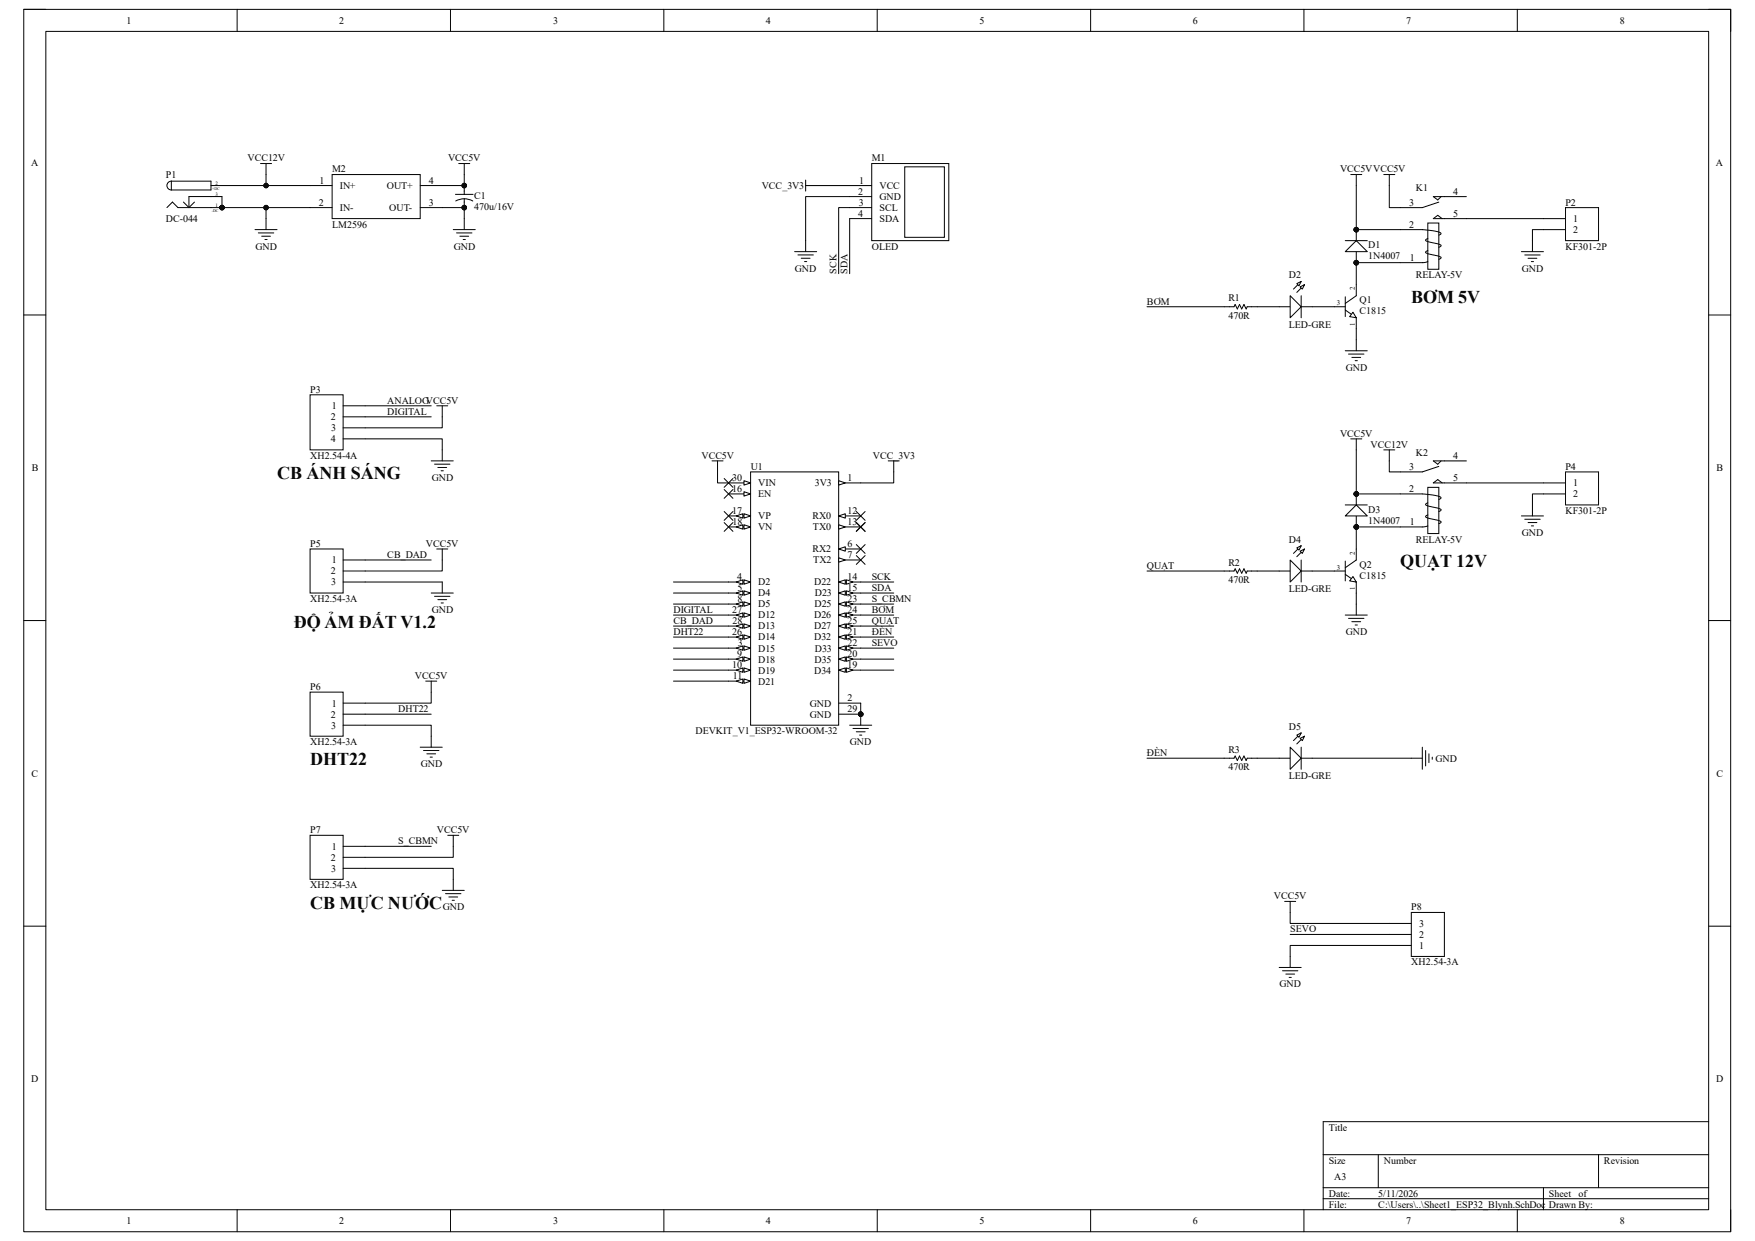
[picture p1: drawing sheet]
<svg xmlns="http://www.w3.org/2000/svg" width="297mm" height="210mm" viewBox="0 0 297 210" stroke-linecap="round" stroke-linejoin="round" font-family="sans-serif">
<path d="M4 1.6h288.9v206.8h-288.9z" fill="none" stroke="#000" stroke-width=".17"/>
<path d="M7.8 5.3h281.4v199.4h-281.4z" fill-rule="evenodd" fill="#fff"/>
<g fill="none" stroke="#000" stroke-width=".17">
<path d="M4 1.6h3.7M7.8 5.3h281.4v199.4h-281.4zM40.1 1.6v3.7M76.2 1.6v3.7M112.3 1.6v3.7M148.5 1.6v3.7M184.6 1.6v3.7M220.7 1.6v3.7M256.8 1.6v3.7M289.2 1.6h3.7v3.7M4 53.3h3.7M289.2 53.3h3.7"/>
<path d="M122.6 82.8l1.4 1.5M122.6 81l1.4 1.5M122.6 88.4l1.4 1.5M122.6 86.6l1.4 1.5M124 82.8l-1.4 1.5M124 81l-1.4 1.5M124 88.4l-1.4 1.5M124 86.6l-1.4 1.5M144.9 92.2l1.5 1.5M144.9 86.6l1.5 1.5M144.9 94l1.5 1.5M144.9 88.4l1.5 1.5"/>
<path d="M146.4 92.2l-1.5 1.5M146.4 86.6l-1.5 1.5M146.4 94l-1.5 1.5M146.4 88.4l-1.5 1.5M4 105h3.8M289.2 105h3.7M143.8 122.7h3.7M144.4 123.3h2.6M144.9 123.8h1.5M145.5 124.4h.3M145.7 120.9v1.8M4 156.7h3.8"/>
<path d="M289.2 156.7h3.7M223.9 195.4h65.3M233.3 195.4v5.6M270.5 195.4v5.6M289.2 189.8h-65.3v14.9M40.1 204.7v3.7M76.2 204.7v3.7M112.4 204.7v3.7M148.5 204.7v3.7M184.6 204.7v3.7M220.7 204.7v3.7M223.9 201h65.3"/>
<path d="M223.9 202.9h65.3M256.8 204.7v3.7M261.2 201v3.7M292.9 204.7v3.7"/>
<circle cx="145.7" cy="120.9" r=".37"/>
</g>
<circle cx="145.7" cy="120.9" r=".37" fill="#000"/>
<path d="M127 79.9h14.9v42.8h-14.9z" fill-rule="evenodd" fill="#fff"/>
<path d="M127 79.9h14.9v42.8h-14.9zM123.3 81.7h3.7" fill="none" stroke="#000" stroke-width=".17"/>
<path d="M125.9 81.3l1.1 .4-1.1 .4z" fill="#fff"/>
<path d="M123.3 83.6h3.7M125.9 81.3l1.1 .4-1.1 .4z" fill="none" stroke="#000" stroke-width=".17"/>
<path d="M125.9 83.2l1.1 .4-1.1 .4z" fill="#fff"/>
<path d="M123.3 87.3h3.7M125.9 83.2l1.1 .4-1.1 .4z" fill="none" stroke="#000" stroke-width=".17"/>
<path d="M125.9 86.9l1.1 .4-1.1 .4z" fill="#fff"/>
<path d="M125.9 86.9l1.1 .4-1.1 .4z" fill="none" stroke="#000" stroke-width=".17"/>
<path d="M124.6 87.3l1.1-.4v.8z" fill="#fff"/>
<path d="M123.3 89.2h3.7M124.6 87.3l1.1-.4v.8z" fill="none" stroke="#000" stroke-width=".17"/>
<path d="M125.9 88.8l1.1 .4-1.1 .4z" fill="#fff"/>
<path d="M125.9 88.8l1.1 .4-1.1 .4z" fill="none" stroke="#000" stroke-width=".17"/>
<path d="M124.6 89.2l1.1-.4v.8z" fill="#fff"/>
<path d="M123.3 98.5h3.7M124.6 89.2l1.1-.4v.8z" fill="none" stroke="#000" stroke-width=".17"/>
<path d="M125.9 98.1l1.1 .4-1.1 .4z" fill="#fff"/>
<path d="M125.9 98.1l1.1 .4-1.1 .4z" fill="none" stroke="#000" stroke-width=".17"/>
<path d="M124.6 98.5l1.1-.4v.8z" fill="#fff"/>
<path d="M124.6 98.5l1.1-.4v.8zM123.3 100.4h3.7" fill="none" stroke="#000" stroke-width=".17"/>
<path d="M125.9 100l1.1 .4-1.1 .3z" fill="#fff"/>
<path d="M125.9 100l1.1 .4-1.1 .3z" fill="none" stroke="#000" stroke-width=".17"/>
<path d="M124.6 100.4l1.1-.4v.7z" fill="#fff"/>
<path d="M123.3 102.2h3.7M124.6 100.4l1.1-.4v.7z" fill="none" stroke="#000" stroke-width=".17"/>
<path d="M125.9 101.8l1.1 .4-1.1 .4z" fill="#fff"/>
<path d="M125.9 101.8l1.1 .4-1.1 .4z" fill="none" stroke="#000" stroke-width=".17"/>
<path d="M124.6 102.2l1.1-.4v.8z" fill="#fff"/>
<path d="M123.3 104.1h3.7M124.6 102.2l1.1-.4v.8z" fill="none" stroke="#000" stroke-width=".17"/>
<path d="M125.9 103.7l1.1 .4-1.1 .4z" fill="#fff"/>
<path d="M125.9 103.7l1.1 .4-1.1 .4z" fill="none" stroke="#000" stroke-width=".17"/>
<path d="M124.6 104.1l1.1-.4v.8z" fill="#fff"/>
<path d="M123.3 105.9h3.7M124.6 104.1l1.1-.4v.8z" fill="none" stroke="#000" stroke-width=".17"/>
<path d="M125.9 105.6l1.1 .3-1.1 .4z" fill="#fff"/>
<path d="M125.9 105.6l1.1 .3-1.1 .4z" fill="none" stroke="#000" stroke-width=".17"/>
<path d="M124.6 105.9l1.1-.3v.7z" fill="#fff"/>
<path d="M123.3 107.8h3.7M124.6 105.9l1.1-.3v.7z" fill="none" stroke="#000" stroke-width=".17"/>
<path d="M125.9 107.4l1.1 .4-1.1 .4z" fill="#fff"/>
<path d="M125.9 107.4l1.1 .4-1.1 .4z" fill="none" stroke="#000" stroke-width=".17"/>
<path d="M124.6 107.8l1.1-.4v.8z" fill="#fff"/>
<path d="M123.3 109.7h3.7M124.6 107.8l1.1-.4v.8z" fill="none" stroke="#000" stroke-width=".17"/>
<path d="M125.9 109.3l1.1 .4-1.1 .4z" fill="#fff"/>
<path d="M125.9 109.3l1.1 .4-1.1 .4z" fill="none" stroke="#000" stroke-width=".17"/>
<path d="M124.6 109.7l1.1-.4v.8z" fill="#fff"/>
<path d="M123.3 111.5h3.7M124.6 109.7l1.1-.4v.8z" fill="none" stroke="#000" stroke-width=".17"/>
<path d="M125.9 111.2l1.1 .3-1.1 .4z" fill="#fff"/>
<path d="M125.9 111.2l1.1 .3-1.1 .4z" fill="none" stroke="#000" stroke-width=".17"/>
<path d="M124.6 111.5l1.1-.3v.7z" fill="#fff"/>
<path d="M123.3 113.4h3.7M124.6 111.5l1.1-.3v.7z" fill="none" stroke="#000" stroke-width=".17"/>
<path d="M125.9 113l1.1 .4-1.1 .4z" fill="#fff"/>
<path d="M125.9 113l1.1 .4-1.1 .4z" fill="none" stroke="#000" stroke-width=".17"/>
<path d="M124.6 113.4l1.1-.4v.8z" fill="#fff"/>
<path d="M123.3 115.3h3.7M124.6 113.4l1.1-.4v.8z" fill="none" stroke="#000" stroke-width=".17"/>
<path d="M125.9 114.9l1.1 .4-1.1 .3z" fill="#fff"/>
<path d="M125.9 114.9l1.1 .4-1.1 .3z" fill="none" stroke="#000" stroke-width=".17"/>
<path d="M124.6 115.3l1.1-.4v.7z" fill="#fff"/>
<path d="M141.9 81.7h3.8M124.6 115.3l1.1-.4v.7z" fill="none" stroke="#000" stroke-width=".17"/>
<path d="M141.9 81.3l1.2 .4-1.2 .4z" fill="#fff"/>
<path d="M141.9 81.3l1.2 .4-1.2 .4zM141.9 87.3h3.8" fill="none" stroke="#000" stroke-width=".17"/>
<path d="M141.9 87.3l1.2-.4v.8z" fill="#fff"/>
<path d="M141.9 87.3l1.2-.4v.8zM141.9 89.2h3.8" fill="none" stroke="#000" stroke-width=".17"/>
<path d="M141.9 88.8l1.2 .4-1.2 .4z" fill="#fff"/>
<path d="M141.9 88.8l1.2 .4-1.2 .4zM141.9 92.9h3.8" fill="none" stroke="#000" stroke-width=".17"/>
<path d="M141.9 92.9l1.2-.4v.8z" fill="#fff"/>
<path d="M141.9 92.9l1.2-.4v.8zM141.9 94.8h3.8" fill="none" stroke="#000" stroke-width=".17"/>
<path d="M141.9 94.4l1.2 .4-1.2 .3z" fill="#fff"/>
<path d="M141.9 94.4l1.2 .4-1.2 .3zM141.9 98.5h3.8" fill="none" stroke="#000" stroke-width=".17"/>
<path d="M141.9 98.5l1.2-.4v.8z" fill="#fff"/>
<path d="M141.9 98.5l1.2-.4v.8z" fill="none" stroke="#000" stroke-width=".17"/>
<path d="M143.2 98.1l1.2 .4-1.2 .4z" fill="#fff"/>
<path d="M143.2 98.1l1.2 .4-1.2 .4zM141.9 100.4h3.8" fill="none" stroke="#000" stroke-width=".17"/>
<path d="M141.9 100.4l1.2-.4v.7z" fill="#fff"/>
<path d="M141.9 100.4l1.2-.4v.7z" fill="none" stroke="#000" stroke-width=".17"/>
<path d="M143.2 100l1.2 .4-1.2 .3z" fill="#fff"/>
<path d="M143.2 100l1.2 .4-1.2 .3zM141.9 102.2h3.8" fill="none" stroke="#000" stroke-width=".17"/>
<path d="M141.9 102.2l1.2-.4v.8z" fill="#fff"/>
<path d="M141.9 102.2l1.2-.4v.8z" fill="none" stroke="#000" stroke-width=".17"/>
<path d="M143.2 101.8l1.2 .4-1.2 .4z" fill="#fff"/>
<path d="M141.9 104.1h3.8M143.2 101.8l1.2 .4-1.2 .4z" fill="none" stroke="#000" stroke-width=".17"/>
<path d="M141.9 104.1l1.2-.4v.8z" fill="#fff"/>
<path d="M141.9 104.1l1.2-.4v.8z" fill="none" stroke="#000" stroke-width=".17"/>
<path d="M143.2 103.7l1.2 .4-1.2 .4z" fill="#fff"/>
<path d="M141.9 105.9h3.8M143.2 103.7l1.2 .4-1.2 .4z" fill="none" stroke="#000" stroke-width=".17"/>
<path d="M141.9 105.9l1.2-.3v.7z" fill="#fff"/>
<path d="M141.9 105.9l1.2-.3v.7z" fill="none" stroke="#000" stroke-width=".17"/>
<path d="M143.2 105.6l1.2 .3-1.2 .4z" fill="#fff"/>
<path d="M141.9 107.8h3.8M143.2 105.6l1.2 .3-1.2 .4z" fill="none" stroke="#000" stroke-width=".17"/>
<path d="M141.9 107.8l1.2-.4v.8z" fill="#fff"/>
<path d="M141.9 107.8l1.2-.4v.8z" fill="none" stroke="#000" stroke-width=".17"/>
<path d="M143.2 107.4l1.2 .4-1.2 .4z" fill="#fff"/>
<path d="M141.9 109.7h3.8M143.2 107.4l1.2 .4-1.2 .4z" fill="none" stroke="#000" stroke-width=".17"/>
<path d="M141.9 109.7l1.2-.4v.8z" fill="#fff"/>
<path d="M141.9 109.7l1.2-.4v.8z" fill="none" stroke="#000" stroke-width=".17"/>
<path d="M143.2 109.3l1.2 .4-1.2 .4z" fill="#fff"/>
<path d="M141.9 111.5h3.8M143.2 109.3l1.2 .4-1.2 .4z" fill="none" stroke="#000" stroke-width=".17"/>
<path d="M141.9 111.5l1.2-.3v.7z" fill="#fff"/>
<path d="M141.9 111.5l1.2-.3v.7z" fill="none" stroke="#000" stroke-width=".17"/>
<path d="M143.2 111.2l1.2 .3-1.2 .4z" fill="#fff"/>
<path d="M141.9 113.4h3.8M143.2 111.2l1.2 .3-1.2 .4z" fill="none" stroke="#000" stroke-width=".17"/>
<path d="M141.9 113.4l1.2-.4v.8z" fill="#fff"/>
<path d="M141.9 113.4l1.2-.4v.8z" fill="none" stroke="#000" stroke-width=".17"/>
<path d="M143.2 113l1.2 .4-1.2 .4z" fill="#fff"/>
<g fill="none" stroke="#000" stroke-width=".17">
<path d="M150.3 78h1.9M151.3 78v1.9M141.9 119h3.8M143.2 113l1.2 .4-1.2 .4zM141.9 120.9h3.8"/>
<circle cx="145.7" cy="120.9" r=".37"/>
</g>
<circle cx="145.7" cy="120.9" r=".37" fill="#000"/>
<path d="M56.2 29.5h14.9v7.5h-14.9z" fill-rule="evenodd" fill="#fff"/>
<path d="M52.5 31.4h3.7M52.5 35.1h3.7M56.2 29.5h14.9v7.5h-14.9zM71.1 31.4h3.7M71.1 35.1h3.7M134.5 42.6h3.7M135 43.1h2.6M135.6 43.7h1.5M136.2 44.3h.3M136.3 40.7v1.9" fill="none" stroke="#000" stroke-width=".17"/>
<path d="M147.5 27.7h13.1v13h-13.1z" fill-rule="evenodd" fill="#fff"/>
<path d="M143.8 31.4h3.7M143.8 33.3h3.7M143.8 35.1h3.7M143.8 37h3.7M147.5 27.7h13.1v13h-13.1z" fill="none" stroke="#000" stroke-width=".17"/>
<path d="M153.1 28.2h6.7v12h-6.7z" fill-rule="evenodd" fill="#fff"/>
<g fill="none" stroke="#000" stroke-width=".17">
<path d="M28.2 35.1l1-.9 .9 .9h7.5M29 30.7a.75 .75 0 0 0-.8 .7 .75 .75 0 0 0 .8 .7M29 30.7h6.7v1.4h-6.7M29 30.7v1.4M31 34.2l1 .9M32.9 34.2l-.9 .9M35.7 31.4h1.9M37.6 33.3h-5.6v1.8M43.2 38.9h3.7M43.7 39.4h2.6M44.1 27.7h1.9M44.3 40h1.5"/>
<path d="M45 27.7v1.8M45 37v1.9M76.7 38.9h3.7M77.3 39.4h2.6M77.6 27.7h1.9M77.8 40h1.5M78.6 27.7v1.8M78.6 37v1.9M136.3 30.5v1.8M136.3 31.4h1.9M153.1 28.2h6.7v12h-6.7zM44.8 40.5h.4"/>
<path d="M78.4 40.5h.4"/>
<circle cx="37.6" cy="35.1" r=".37"/>
</g>
<circle cx="37.6" cy="35.1" r=".37" fill="#000"/>
<path d="M52.5 117.1h5.6v7.5h-5.6z" fill-rule="evenodd" fill="#fff"/>
<path d="M52.5 117.1h5.6v7.5h-5.6zM58.1 119h3.7M58.1 120.9h3.7M58.1 122.7h3.7" fill="none" stroke="#000" stroke-width=".17"/>
<path d="M52.5 66.8h5.6v9.3h-5.6z" fill-rule="evenodd" fill="#fff"/>
<path d="M52.5 66.8h5.6v9.3h-5.6zM58.1 68.7h3.7M58.1 70.5h3.7M58.1 72.4h3.7M58.1 74.3h3.7" fill="none" stroke="#000" stroke-width=".17"/>
<path d="M241.6 37.7h1.9v7.9h-1.9z" fill-rule="evenodd" fill="#fff"/>
<path d="M237 38.9h3.7a6.4 6.4 0 0 1 3.2 .6l-.1 .2-.3 .1M241.6 37.7h1.9v7.9h-1.9zM243.5 34.2l-2.8 .9h-3.7M243.9 33.3l-.6 .5-.7-.5h5.6M244.1 37l-.8-.6-.7 .6h5.6M241.6 42.4l-.3 .2a.34 .34 0 0 0 .5 .4l1.6 .3a.34 .34 0 0 1 .5 .4l-.4 .2M241.6 40.4l-.3 .2a.34 .34 0 0 0 .5 .3l1.6 .4a.34 .34 0 0 1 .5 .4l-.4 .1M241.6 44.3l-.7 .1h-3.9" fill="none" stroke="#000" stroke-width=".17"/>
<path d="M52.5 141.4h5.6v7.4h-5.6z" fill-rule="evenodd" fill="#fff"/>
<g fill="none" stroke="#000" stroke-width=".17">
<path d="M72 115.3h1.9M73 115.3v1.8M71.1 126.4h3.7M71.7 127h2.6M72.2 127.6h1.5M72.8 128.1h.4M73 124.6v1.8M52.5 141.4h5.6v7.4h-5.6zM58.1 143.2h3.7M58.1 145.1h3.7M58.1 146.9h3.7M74.8 150.7h3.8"/>
<path d="M75.4 151.2h2.6M75.8 141.4h1.8M76 151.8h1.5M76.5 152.4h.4M76.7 141.4v1.8M76.7 148.8v1.9"/>
</g>
<path d="M52.5 92.9h5.6v7.5h-5.6z" fill-rule="evenodd" fill="#fff"/>
<g fill="none" stroke="#000" stroke-width=".17">
<path d="M207.2 51.9h1.6l.2-.4 .4 .8 .4-.8 .3 .8 .4-.8 .4 .8 .2-.4h1.7M225.8 51.9h1.9M227.7 52.5l1.8 1.3v1.8M227.7 50.2v3.4M229.5 48.2v1.8l-1.8 1.4M73 78h3.7M73.5 78.6h2.6M73.9 68.7h1.9M74.1 79.1h1.5M74.7 79.7h.3M74.8 68.7v1.8M74.8 76.1v1.9"/>
<path d="M52.5 92.9h5.6v7.5h-5.6zM58.1 94.8h3.7M58.1 96.6h3.7M58.1 98.5h3.7M73.9 92.9h1.9M74.8 92.9v1.9M74.8 98.5v1.9M73 100.4h3.7M73.5 100.9h2.6M74.1 101.5h1.5M74.7 102h.3"/>
</g>
<path d="M229 52.8l.5 1-1.1-.2z" fill="#fff"/>
<g fill="none" stroke="#000" stroke-width=".17">
<path d="M229.5 38.9v1.8M229 52.8l.5 1-1.1-.2zM229.5 42.6v1.8"/>
<circle cx="229.5" cy="38.9" r=".37"/>
<circle cx="229.5" cy="44.4" r=".37"/>
</g>
<g fill="#000">
<circle cx="229.5" cy="38.9" r=".37"/>
<circle cx="229.5" cy="44.4" r=".37"/>
</g>
<path d="M227.7 42.6l1.8-1.9 1.9 1.9z" fill="#fff"/>
<path d="M216.5 51.9h1.8M220.2 51.9h1.9M227.7 42.6l1.8-1.9 1.9 1.9zM227.7 40.7h3.7" fill="none" stroke="#000" stroke-width=".17"/>
<path d="M218.3 50l1.9 1.9-1.9 1.9z" fill="#fff"/>
<path d="M218.3 50l1.9 1.9-1.9 1.9zM220.2 50v3.8M220.2 47.6l-1.3 1.3" fill="none" stroke="#000" stroke-width=".17"/>
<path d="M219.5 48l.7-.4-.4 .8z" fill="#fff"/>
<path d="M219.5 48l.7-.4-.4 .8zM220.8 48.2l-1.3 1.3" fill="none" stroke="#000" stroke-width=".17"/>
<path d="M220 48.6l.8-.4-.4 .7z" fill="#fff"/>
<path d="M228.6 29.5h1.9M229.5 29.5v1.9M220 48.6l.8-.4-.4 .7zM227.7 59.4h3.7M228.2 59.9h2.6M229.5 57.5v1.9M228.8 60.5h1.5M229.3 61h.4" fill="none" stroke="#000" stroke-width=".17"/>
<path d="M241.6 82.5h1.9v7.8h-1.9z" fill-rule="evenodd" fill="#fff"/>
<g fill="none" stroke="#000" stroke-width=".17">
<path d="M243.5 78.9l-2.8 1h-3.7M243.9 78l-.6 .6-.7-.6h5.6M207.2 96.6h1.6l.2-.3 .4 .7 .4-.7 .3 .7 .4-.7 .4 .7 .2-.4h1.7M225.8 96.6h1.9M227.7 97.2l1.8 1.3v1.9M227.7 95v3.3M229.5 92.9v1.9l-1.8 1.3M237 83.6h3.7a6.4 6.4 0 0 1 3.2 .6l-.1 .2-.3 .1M241.6 87.1l-.3 .2a.34 .34 0 0 0 .5 .4l1.6 .4a.34 .34 0 0 1 .5 .3l-.4 .2M241.6 85.1l-.3 .2a.34 .34 0 0 0 .5 .4l1.6 .3a.34 .34 0 0 1 .5 .4l-.4 .2M241.6 82.5h1.9v7.8h-1.9zM241.6 89l-.7 .2h-3.9"/>
<path d="M244.1 81.7l-.8-.5-.7 .5h5.6"/>
</g>
<path d="M229 97.6l.5 .9-1.1-.2z" fill="#fff"/>
<g fill="none" stroke="#000" stroke-width=".17">
<path d="M229 97.6l.5 .9-1.1-.2zM229.5 83.6v1.8M229.5 87.3v1.9"/>
<circle cx="229.5" cy="83.6" r=".37"/>
<circle cx="229.5" cy="89.2" r=".37"/>
</g>
<g fill="#000">
<circle cx="229.5" cy="83.6" r=".37"/>
<circle cx="229.5" cy="89.2" r=".37"/>
</g>
<path d="M227.7 87.3l1.8-1.9 1.9 1.9z" fill="#fff"/>
<path d="M216.5 96.6h1.8M220.2 96.6h1.9M227.7 87.3l1.8-1.9 1.9 1.9zM227.7 85.4h3.7" fill="none" stroke="#000" stroke-width=".17"/>
<path d="M218.3 94.8l1.9 1.8-1.9 1.9z" fill="#fff"/>
<path d="M218.3 94.8l1.9 1.8-1.9 1.9zM220.2 94.8v3.7M220.2 92.4l-1.3 1.3" fill="none" stroke="#000" stroke-width=".17"/>
<path d="M219.5 92.7l.7-.3-.4 .7z" fill="#fff"/>
<path d="M219.5 92.7l.7-.3-.4 .7zM220.8 92.9l-1.3 1.3" fill="none" stroke="#000" stroke-width=".17"/>
<path d="M220 93.3l.8-.4-.4 .8z" fill="#fff"/>
<path d="M234.2 29.5h1.9M235.1 29.5v1.9M228.6 74.3h1.9M229.5 74.3v1.8M220 93.3l.8-.4-.4 .8zM227.7 104.1h3.7M228.2 104.6h2.6M228.8 105.2h1.5M229.3 105.8h.4M229.5 102.2v1.9" fill="none" stroke="#000" stroke-width=".17"/>
<path d="M264.9 35.1h5.6v5.6h-5.6z" fill-rule="evenodd" fill="#fff"/>
<path d="M261.2 37h3.7M261.2 38.9h3.7M264.9 35.1h5.6v5.6h-5.6zM257.5 42.6h3.7M258 43.1h2.7M258.6 43.7h1.5M259.2 44.3h.3M259.3 40.7v1.9M234.2 76.1h1.9M235.1 76.1v1.9" fill="none" stroke="#000" stroke-width=".17"/>
<path d="M264.9 79.9h5.6v5.5h-5.6z" fill-rule="evenodd" fill="#fff"/>
<path d="M264.9 79.9h5.6v5.5h-5.6zM257.5 87.3h3.7M258 87.9h2.7M258.6 88.4h1.5M259.2 89h.3M259.3 85.4v1.9M261.2 81.7h3.7M261.2 83.6h3.7" fill="none" stroke="#000" stroke-width=".17"/>
<path d="M238.8 154.4h5.6v7.5h-5.6z" fill-rule="evenodd" fill="#fff"/>
<g fill="none" stroke="#000" stroke-width=".17">
<path d="M37.6 33.3v1.8M45 29.5v1.9M45 35.1v1.9M74.8 35.1h3.8v1.9M78.6 29.5v1.9h-3.8M138.2 31.4h5.6M143.8 33.3h-7.5v7.4M143.8 35.1h-1.9v11.2M143.8 37v9.3M229.5 31.4v7.5h7.5M235.1 31.4v3.7h1.9M248.2 37h13"/>
<path d="M261.2 38.9h-1.9v1.8M194.1 51.9h13.1M212.8 51.9h3.7M222.1 51.9h3.7M229.5 55.6v1.9M237 44.4h-7.5v3.8M61.8 74.3h13v1.8M61.8 68.7h11.2M61.8 70.5h11.2M74.8 70.5v1.9h-13M151.3 79.9v1.8h-5.6M229.5 76.1v7.5h7.5"/>
<path d="M235.1 78v1.9h1.9M61.8 98.5h13M61.8 94.8h11.2M74.8 94.8v1.8h-13M114 98.5h9.3M145.7 98.5h5.6M194.1 96.6h13.1M212.8 96.6h3.7M222.1 96.6h3.7M237 89.2h-7.5v3.7M248.2 81.7h13M261.2 83.6h-1.9v1.8"/>
<path d="M73 117.1v1.9h-11.2M114 102.2h9.3M114 111.5h9.3M114 113.4h9.3M114 100.4h9.3M114 115.3h9.3M114 104.1h9.3M114 105.9h9.3M114 107.8h9.3M114 109.7h9.3M145.7 119v1.9M145.7 102.2h5.6"/>
<path d="M145.7 111.5h5.6M145.7 113.4h5.6M145.7 100.4h5.6M145.7 104.1h5.6M145.7 105.9h5.6M145.7 107.8h5.6M145.7 109.7h5.6M229.5 100.4v1.8M61.8 122.7h11.2v1.9M61.8 120.9h11.2M207.2 128.3h1.6l.2-.4 .4 .8 .4-.8 .3 .8 .4-.8 .4 .8 .2-.4h1.7M216.5 128.3h1.8"/>
<path d="M220.2 128.3h1.9M61.8 146.9h14.9v1.9M61.8 143.2h11.2M76.7 143.2v1.9h-14.9M235.1 160h3.7M235.1 158.1h3.7M235.1 156.3h3.7M238.8 154.4h5.6v7.5h-5.6z"/>
<circle cx="37.6" cy="35.1" r=".37"/>
<circle cx="45" cy="35.1" r=".37"/>
<circle cx="45" cy="31.4" r=".37"/>
<circle cx="78.6" cy="35.1" r=".37"/>
<circle cx="78.6" cy="31.4" r=".37"/>
<circle cx="229.5" cy="38.9" r=".37"/>
<circle cx="229.5" cy="44.4" r=".37"/>
<circle cx="229.5" cy="83.6" r=".37"/>
<circle cx="229.5" cy="89.2" r=".37"/>
<circle cx="145.7" cy="120.9" r=".37"/>
</g>
<g fill="#000">
<circle cx="37.6" cy="35.1" r=".37"/>
<circle cx="45" cy="35.1" r=".37"/>
<circle cx="45" cy="31.4" r=".37"/>
<circle cx="78.6" cy="35.1" r=".37"/>
<circle cx="78.6" cy="31.4" r=".37"/>
<circle cx="229.5" cy="38.9" r=".37"/>
<circle cx="229.5" cy="44.4" r=".37"/>
<circle cx="229.5" cy="83.6" r=".37"/>
<circle cx="229.5" cy="89.2" r=".37"/>
<circle cx="145.7" cy="120.9" r=".37"/>
</g>
<path d="M218.3 126.4l1.9 1.9-1.9 1.9z" fill="#fff"/>
<path d="M218.3 126.4l1.9 1.9-1.9 1.9zM220.2 126.4v3.8M220.2 124l-1.3 1.3" fill="none" stroke="#000" stroke-width=".17"/>
<path d="M219.5 124.4l.7-.4-.4 .8z" fill="#fff"/>
<path d="M219.5 124.4l.7-.4-.4 .8zM220.8 124.6l-1.3 1.3" fill="none" stroke="#000" stroke-width=".17"/>
<path d="M220 125l.8-.4-.4 .7z" fill="#fff"/>
<g fill="none" stroke="#000" stroke-width=".17">
<path d="M37.6 35.1h14.9M37.6 31.4h14.9M77.1 32.9h3M78.6 33.6l.7 .1 .7 .3M78.6 33.6l-.8 .1-.7 .3M78.6 31.4v1.5M78.6 33.6v1.5M120.5 78h1.9M121.4 78v3.7h1.9M194.1 128.3h13.1M212.8 128.3h3.7M220 125l.8-.4-.4 .7z"/>
<path d="M222.1 128.3h18.6M240.7 126.4v3.8M241.3 127v2.6M241.8 127.6v1.5M242.4 128.1v.4M217.4 152.5h1.9M218.3 152.5v3.8h16.8M218.3 158.1h16.8M235.1 160h-16.8v3.7M216.5 163.7h3.7M217 164.3h2.6M217.6 164.8h1.5"/>
<path d="M218.2 165.4h.3"/>
<circle cx="37.6" cy="35.1" r=".37"/>
<circle cx="45" cy="35.1" r=".37"/>
<circle cx="45" cy="31.4" r=".37"/>
<circle cx="78.6" cy="35.1" r=".37"/>
<circle cx="78.6" cy="31.4" r=".37"/>
</g>
<g fill="#000">
<circle cx="37.6" cy="35.1" r=".37"/>
<circle cx="45" cy="35.1" r=".37"/>
<circle cx="45" cy="31.4" r=".37"/>
<circle cx="78.6" cy="35.1" r=".37"/>
<circle cx="78.6" cy="31.4" r=".37"/>
</g>
<g font-size="3">
<text x="238.8" y="51.3">BƠM 5V</text>
<text x="46.9" y="81.1">CB ÁNH SÁNG</text>
<text x="237" y="96">QUẠT 12V</text>
<text x="49.7" y="106.3">ĐỘ ẢM ĐẤT V1.2</text>
<text x="52.5" y="129.5">DHT22</text>
<text x="52.5" y="153.8">CB MỰC NƯỚC</text>
</g>
<g font-size="1.7">
<text x="21.4" y="4">1</text>
<text x="57.4" y="4">2</text>
<text x="93.6" y="4">3</text>
<text x="129.6" y="4">4</text>
<text x="165.8" y="4">5</text>
<text x="201.8" y="4">6</text>
<text x="238" y="4">7</text>
<text x="274.1" y="4">8</text>
<text x="5.3" y="28">A</text>
<text x="41.9" y="27.3">VCC12V</text>
<text x="56.2" y="29.2">M2</text>
<text x="75.8" y="27.3">VCC5V</text>
<text x="147.5" y="27.3">M1</text>
<text x="226.8" y="29.2">VCC5VVCC5V</text>
<text x="290.4" y="28">A</text>
<text x="28.1" y="30.1">P1</text>
<text x="53.9" y="34.8">2</text>
<text x="54.1" y="31.1">1</text>
<text x="57.5" y="32">IN+</text>
<text x="57.5" y="35.7">IN-</text>
<text x="65.4" y="32">OUT+</text>
<text x="65.9" y="35.7">OUT-</text>
<text x="72.6" y="34.8">3</text>
<text x="72.6" y="31.1">4</text>
<text x="80.3" y="33.7">C1</text>
<text x="80.3" y="35.5">470u/16V</text>
<text x="128.9" y="32">VCC_3V3</text>
<text x="145.2" y="32.9">2</text>
<text x="145.3" y="34.8">3</text>
<text x="145.4" y="31.1">1</text>
<text x="148.8" y="32">VCC</text>
<text x="148.8" y="33.9">GND</text>
<text x="148.8" y="35.7">SCL</text>
<text x="238.5" y="34.8">3</text>
<text x="239.6" y="32.3">K1</text>
<text x="245.9" y="32.9">4</text>
<text x="264.9" y="34.8">P2</text>
<text x="28.1" y="37.6">DC-044</text>
<text x="56.2" y="38.5">LM2596</text>
<text x="145.2" y="36.7">4</text>
<text x="148.8" y="37.6">SDA</text>
<text x="238.5" y="38.5">2</text>
<text x="245.9" y="36.7">5</text>
<text x="266.2" y="37.6">1</text>
<text x="266.2" y="39.5">2</text>
<text x="43.2" y="42.2">GND</text>
<text x="76.8" y="42.2">GND</text>
<text x="134.5" y="46">GND</text>
<text x="141.6" y="46.3" transform="rotate(-90 141.6 46.3)">SCK</text>
<text x="143.4" y="46.3" transform="rotate(-90 143.4 46.3)">SDA</text>
<text x="147.5" y="42.2">OLED</text>
<text x="218.1" y="47.1">D2</text>
<text x="231.6" y="42">D1</text>
<text x="231.6" y="43.9">1N4007</text>
<text x="238.6" y="44.1">1</text>
<text x="239.6" y="47.1">RELAY-5V</text>
<text x="257.6" y="46">GND</text>
<text x="264.9" y="42.2">KF301-2P</text>
<text x="194.1" y="51.6">BƠM</text>
<text x="207.9" y="51">R1</text>
<text x="207.9" y="54">470R</text>
<text x="230.1" y="51.4">Q1</text>
<text x="230.1" y="53.2">C1815</text>
<text x="218.1" y="55.5">LED-GRE</text>
<text x="227.8" y="62.7">GND</text>
<text x="52.5" y="66.5">P3</text>
<text x="56" y="71.1">2</text>
<text x="56.1" y="69.3">1</text>
<text x="65.5" y="68.3">ANALOGVCC5V</text>
<text x="65.5" y="70.2">DIGITAL</text>
<text x="52.5" y="77.6">XH2.54-4A</text>
<text x="56" y="74.8">4</text>
<text x="56" y="73">3</text>
<text x="118.7" y="77.6">VCC5V</text>
<text x="147.7" y="77.6">VCC_3V3</text>
<text x="226.8" y="73.9">VCC5V</text>
<text x="231.9" y="75.8">VCC12V</text>
<text x="239.6" y="77.1">K2</text>
<text x="245.9" y="77.6">4</text>
<text x="5.4" y="79.8">B</text>
<text x="73.1" y="81.4">GND</text>
<text x="123.9" y="81.4">30</text>
<text x="123.9" y="83.2">16</text>
<text x="127" y="79.5">U1</text>
<text x="128.3" y="82.3">VIN</text>
<text x="137.9" y="82.3">3V3</text>
<text x="143.4" y="81.4">1</text>
<text x="238.5" y="83.2">2</text>
<text x="238.5" y="79.5">3</text>
<text x="245.9" y="81.4">5</text>
<text x="264.9" y="79.5">P4</text>
<text x="266.2" y="82.3">1</text>
<text x="290.5" y="79.8">B</text>
<text x="123.9" y="87">17</text>
<text x="124" y="88.8">18</text>
<text x="128.3" y="84.2">EN</text>
<text x="128.3" y="87.9">VP</text>
<text x="128.3" y="89.7">VN</text>
<text x="137.5" y="87.9">RX0</text>
<text x="137.6" y="89.7">TX0</text>
<text x="143.4" y="87">12</text>
<text x="143.4" y="88.8">13</text>
<text x="231.6" y="86.8">D3</text>
<text x="231.6" y="88.6">1N4007</text>
<text x="238.6" y="88.8">1</text>
<text x="264.9" y="87">KF301-2P</text>
<text x="266.2" y="84.2">2</text>
<text x="52.5" y="92.5">P5</text>
<text x="56.1" y="95.3">1</text>
<text x="65.5" y="94.4">CB_DAD</text>
<text x="72.1" y="92.5">VCC5V</text>
<text x="137.5" y="93.5">RX2</text>
<text x="137.6" y="95.3">TX2</text>
<text x="143.4" y="92.5">6</text>
<text x="143.4" y="94.4">7</text>
<text x="207.9" y="95.7">R2</text>
<text x="218.1" y="91.8">D4</text>
<text x="239.6" y="91.8">RELAY-5V</text>
<text x="257.6" y="90.7">GND</text>
<text x="52.5" y="101.9">XH2.54-3A</text>
<text x="56" y="97.2">2</text>
<text x="56" y="99.1">3</text>
<text x="124.8" y="98.1">4</text>
<text x="124.8" y="100">5</text>
<text x="124.8" y="101.9">8</text>
<text x="128.3" y="99.1">D2</text>
<text x="128.3" y="100.9">D4</text>
<text x="137.8" y="99.1">D22</text>
<text x="137.9" y="100.9">D23</text>
<text x="143.4" y="98.1">14</text>
<text x="143.4" y="100">15</text>
<text x="143.4" y="101.9">23</text>
<text x="147.5" y="100">SDA</text>
<text x="147.5" y="98.1">SCK</text>
<text x="147.5" y="101.9">S_CBMN</text>
<text x="194.1" y="96.3">QUẠT</text>
<text x="207.9" y="98.7">470R</text>
<text x="218.1" y="100.2">LED-GRE</text>
<text x="230.1" y="96.1">Q2</text>
<text x="230.1" y="98">C1815</text>
<text x="73.1" y="103.7">GND</text>
<text x="114" y="107.4">DHT22</text>
<text x="114" y="103.7">DIGITAL</text>
<text x="114" y="105.6">CB_DAD</text>
<text x="123.9" y="103.7">27</text>
<text x="123.9" y="107.4">26</text>
<text x="124" y="105.6">28</text>
<text x="128.3" y="102.8">D5</text>
<text x="128.3" y="104.6">D12</text>
<text x="128.3" y="106.5">D13</text>
<text x="137.8" y="104.6">D26</text>
<text x="137.8" y="106.5">D27</text>
<text x="137.8" y="102.8">D25</text>
<text x="143.4" y="103.7">24</text>
<text x="143.4" y="105.6">25</text>
<text x="143.4" y="107.4">21</text>
<text x="147.5" y="103.7">BƠM</text>
<text x="147.5" y="105.6">QUẠT</text>
<text x="147.5" y="107.4">ĐÈN</text>
<text x="227.8" y="107.4">GND</text>
<text x="123.9" y="113.1">10</text>
<text x="124.8" y="111.2">9</text>
<text x="124.8" y="109.3">3</text>
<text x="128.3" y="108.4">D14</text>
<text x="128.3" y="110.3">D15</text>
<text x="128.3" y="112.1">D18</text>
<text x="137.8" y="108.4">D32</text>
<text x="137.8" y="112.1">D35</text>
<text x="137.9" y="110.3">D33</text>
<text x="143.4" y="109.3">22</text>
<text x="143.4" y="111.2">20</text>
<text x="143.4" y="113.1">19</text>
<text x="147.5" y="109.3">SEVO</text>
<text x="52.5" y="116.8">P6</text>
<text x="56.1" y="119.6">1</text>
<text x="70.2" y="114.9">VCC5V</text>
<text x="124" y="114.9">11</text>
<text x="128.3" y="114">D19</text>
<text x="128.3" y="115.9">D21</text>
<text x="137" y="119.6">GND</text>
<text x="137.8" y="114">D34</text>
<text x="143.4" y="118.7">2</text>
<text x="56" y="121.5">2</text>
<text x="56" y="123.3">3</text>
<text x="67.4" y="120.5">DHT22</text>
<text x="117.7" y="124.2">DEVKIT_V1_ESP32-WROOM-32</text>
<text x="137" y="121.5">GND</text>
<text x="143.4" y="120.5">29</text>
<text x="218.1" y="123.5">D5</text>
<text x="5.3" y="131.4">C</text>
<text x="52.5" y="126.1">XH2.54-3A</text>
<text x="71.2" y="129.8">GND</text>
<text x="143.8" y="126.1">GND</text>
<text x="194.1" y="128">ĐÈN</text>
<text x="207.9" y="127.4">R3</text>
<text x="207.9" y="130.4">470R</text>
<text x="218.1" y="131.9">LED-GRE</text>
<text x="243" y="128.9">GND</text>
<text x="290.5" y="131.4">C</text>
<text x="52.5" y="141">P7</text>
<text x="56.1" y="143.8">1</text>
<text x="67.4" y="142.9">S_CBMN</text>
<text x="74" y="141">VCC5V</text>
<text x="56" y="145.7">2</text>
<text x="56" y="147.5">3</text>
<text x="52.5" y="150.3">XH2.54-3A</text>
<text x="74.9" y="154.1">GND</text>
<text x="215.6" y="152.2">VCC5V</text>
<text x="238.8" y="154.1">P8</text>
<text x="218.4" y="157.8">SEVO</text>
<text x="240.2" y="160.6">1</text>
<text x="240.2" y="158.7">2</text>
<text x="240.2" y="156.8">3</text>
<text x="216.5" y="167.1">GND</text>
<text x="238.8" y="163.4">XH2.54-3A</text>
<text x="5.3" y="183.2">D</text>
<text x="290.4" y="183.2">D</text>
<text x="224.9" y="191.3">Title</text>
<text x="224.9" y="196.9">Size</text>
<text x="234.2" y="196.9">Number</text>
<text x="271.4" y="196.9">Revision</text>
<text x="224.9" y="202.5">Date:</text>
<text x="225.8" y="199.7">A3</text>
<text x="233.3" y="202.5">5/11/2026</text>
<text x="262.1" y="202.5">Sheet</text>
<text x="267.2" y="202.5">of</text>
<text x="21.4" y="207.2">1</text>
<text x="57.4" y="207.2">2</text>
<text x="93.6" y="207.2">3</text>
<text x="129.6" y="207.2">4</text>
<text x="165.8" y="207.2">5</text>
<text x="201.8" y="207.2">6</text>
<text x="224.9" y="204.4">File:</text>
<text x="233.3" y="204.4">C:\Users\..\Sheet1_ESP32_Blynh.SchDoc Drawn By:</text>
<text x="238" y="207.2">7</text>
<text x="274.1" y="207.2">8</text>
</g>
<g font-size="1.2">
<text x="226.2" y="51.6">3</text>
<text x="229.3" y="49.1" transform="rotate(-90 229.3 49.1)">2</text>
<text x="229.3" y="55.2" transform="rotate(-90 229.3 55.2)">1</text>
<text x="229.3" y="93.9" transform="rotate(-90 229.3 93.9)">2</text>
<text x="226.2" y="96.4">3</text>
<text x="229.3" y="99.9" transform="rotate(-90 229.3 99.9)">1</text>
</g>
<g font-size=".8">
<text x="36.4" y="31.2">2</text>
<text x="36.4" y="33.1">3</text>
<text x="36.4" y="35">1</text>
</g>
<g font-size=".7">
<text x="35.9" y="35.9">-DC</text>
<text x="35.9" y="32.2">+DC</text>
</g>
</svg>
